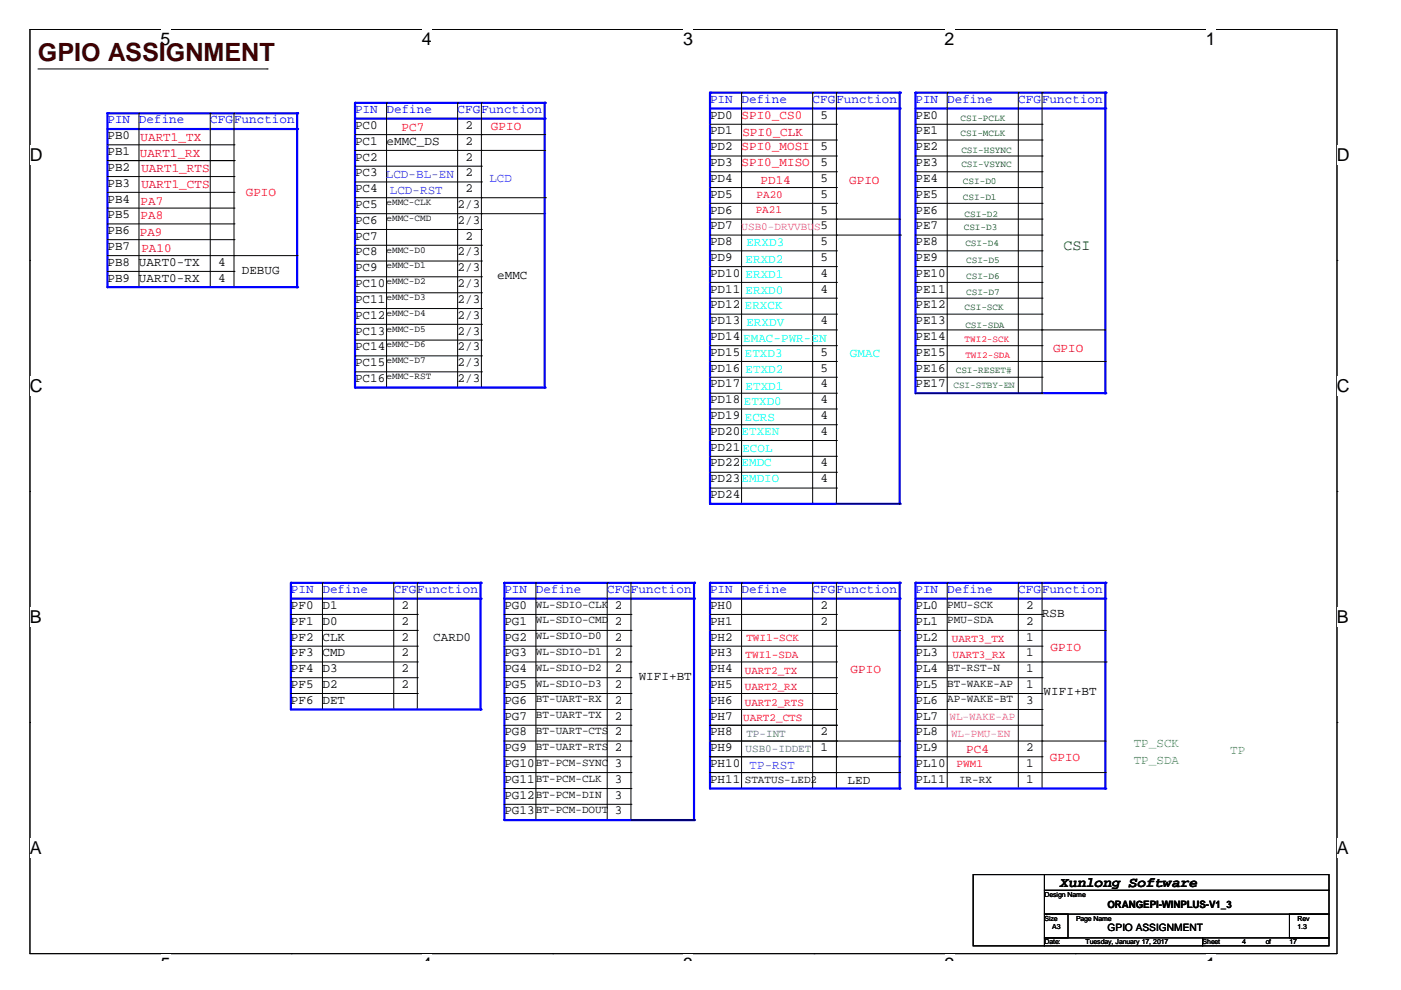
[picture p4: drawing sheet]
<svg xmlns="http://www.w3.org/2000/svg" width="297mm" height="210mm" viewBox="0 0 297 210" stroke-linecap="round" stroke-linejoin="round" font-family="sans-serif">
<path d="M6.3 6.2h277.2v196h-277.2z" fill="none" stroke="#000" stroke-width=".21"/>
<g fill="#fff">
<path d="M34 6.2h2.2v4.3h-2.2z"/>
<path d="M34 202.2h2.2v1.4h-2.2z"/>
</g>
<path d="M61.8 6.2h.1M61.8 202.2h.1" fill="none" stroke="#000" stroke-width=".21"/>
<g fill="#fff">
<path d="M89.5 6.2h2.1v4.3h-2.1z"/>
<path d="M89.5 202.2h2.1v1.4h-2.1z"/>
</g>
<path d="M117.2 6.2h.1M117.2 202.2h.1" fill="none" stroke="#000" stroke-width=".21"/>
<g fill="#fff">
<path d="M144.9 6.2h2.1v4.3h-2.1z"/>
<path d="M144.9 202.2h2.1v1.4h-2.1z"/>
</g>
<path d="M172.6 6.2h.1M172.6 202.2h.1" fill="none" stroke="#000" stroke-width=".21"/>
<g fill="#fff">
<path d="M200.3 6.2h2.1v4.3h-2.1z"/>
<path d="M200.3 202.2h2.1v1.4h-2.1z"/>
</g>
<path d="M228 6.2h.1M228 202.2h.1" fill="none" stroke="#000" stroke-width=".21"/>
<g fill="#fff">
<path d="M255.7 6.2h2.1v4.3h-2.1z"/>
<path d="M255.7 202.2h2.1v1.4h-2.1z"/>
<path d="M6.3 30.7h2.8v4.2h-2.8z"/>
<path d="M283.5 30.7h2.7v4.2h-2.7z"/>
<path d="M6.3 79.7h2.8v4.2h-2.8z"/>
<path d="M283.5 79.7h2.7v4.2h-2.7z"/>
</g>
<path d="M6.3 55.2h.1M283.5 55.2h.1" fill="none" stroke="#000" stroke-width=".21"/>
<g fill="#fff">
<path d="M6.3 128.7h2.6v4.2h-2.6z"/>
<path d="M283.5 128.7h2.5v4.2h-2.5z"/>
</g>
<path d="M6.3 104.2h.1M283.5 104.2h.1" fill="none" stroke="#000" stroke-width=".21"/>
<g fill="#fff">
<path d="M6.3 177.6h2.6v4.3h-2.6z"/>
<path d="M283.5 177.6h2.5v4.3h-2.5z"/>
</g>
<path d="M6.3 153.2h.1M283.5 153.2h.1" fill="none" stroke="#000" stroke-width=".21"/>
<path d="M106.9 123.6h40.3" fill="none" stroke="#00f" stroke-width=".47"/>
<circle cx="147.2" cy="123.6" r=".23" fill="#00f"/>
<path d="M106.9 123.6v50.3" fill="none" stroke="#00f" stroke-width=".47"/>
<circle cx="106.9" cy="123.6" r=".23" fill="#00f"/>
<path d="M106.9 126.9h40.3" fill="none" stroke="#00f" stroke-width=".47"/>
<circle cx="147.2" cy="126.9" r=".23" fill="#00f"/>
<path d="M147.2 123.6v50.3" fill="none" stroke="#00f" stroke-width=".47"/>
<circle cx="147.2" cy="123.6" r=".23" fill="#00f"/>
<g fill="none" stroke="#000" stroke-width=".21">
<path d="M106.9 130.3h26.9M106.9 133.7h26.9M106.9 137h26.9M113.6 123.6h.1M113.6 123.6v50.3M128.7 123.6h.1M128.7 123.6v50.3M133.8 123.6h.1M133.8 130.3h.1M133.8 133.7h.1M133.8 137h.1M133.8 123.6v50.3"/>
<path d="M106.9 140.3h26.9M106.9 143.7h26.9M106.9 147h26.9M106.9 150.4h26.9M106.9 153.8h26.9M106.9 157.1h26.9M133.8 140.3h.1M133.8 143.7h.1M133.8 147h.1M133.8 150.4h.1M133.8 153.8h.1M133.8 157.1h.1"/>
<path d="M106.9 160.5h26.9M106.9 163.8h26.9M106.9 167.2h26.9M106.9 170.5h26.9M106.9 173.9h26.9M133.8 160.5h.1M133.8 163.8h.1M133.8 167.2h.1M133.8 170.5h.1M133.8 173.9h.1"/>
</g>
<path d="M106.9 173.9h40.3" fill="none" stroke="#00f" stroke-width=".47"/>
<circle cx="147.2" cy="173.9" r=".23" fill="#00f"/>
<path d="M150.5 123.6h40.3" fill="none" stroke="#00f" stroke-width=".47"/>
<circle cx="190.8" cy="123.6" r=".23" fill="#00f"/>
<path d="M150.5 123.6v43.6" fill="none" stroke="#00f" stroke-width=".47"/>
<circle cx="150.5" cy="123.6" r=".23" fill="#00f"/>
<path d="M150.5 126.9h40.3" fill="none" stroke="#00f" stroke-width=".47"/>
<circle cx="190.8" cy="126.9" r=".23" fill="#00f"/>
<path d="M190.8 123.6v43.6" fill="none" stroke="#00f" stroke-width=".47"/>
<circle cx="190.8" cy="123.6" r=".23" fill="#00f"/>
<g fill="none" stroke="#000" stroke-width=".21">
<path d="M150.5 130.3h26.8M150.5 137h26.8M157.2 123.6h.1M157.2 123.6v43.6M172.3 123.6h.1M172.3 123.6v43.6M177.3 123.6h.1M177.3 130.3h.1M177.3 137h.1M177.3 123.6v43.6M150.5 140.3h26.8M150.5 143.7h26.8"/>
<path d="M150.5 147h26.8M150.5 150.4h26.8M177.3 140.3h.1M177.3 143.7h.1M177.3 147h.1M177.3 150.4h.1M150.5 167.2h26.8M177.3 167.2h.1"/>
</g>
<path d="M150.5 167.2h40.3" fill="none" stroke="#00f" stroke-width=".47"/>
<circle cx="190.8" cy="167.2" r=".23" fill="#00f"/>
<path d="M194.1 123.6h40.3" fill="none" stroke="#00f" stroke-width=".47"/>
<circle cx="234.4" cy="123.6" r=".23" fill="#00f"/>
<path d="M194.1 123.6v43.6" fill="none" stroke="#00f" stroke-width=".47"/>
<circle cx="194.1" cy="123.6" r=".23" fill="#00f"/>
<path d="M194.1 126.9h40.3" fill="none" stroke="#00f" stroke-width=".47"/>
<circle cx="234.4" cy="126.9" r=".23" fill="#00f"/>
<path d="M234.4 123.6v43.6" fill="none" stroke="#00f" stroke-width=".47"/>
<circle cx="234.4" cy="123.6" r=".23" fill="#00f"/>
<g fill="none" stroke="#000" stroke-width=".21">
<path d="M194.1 130.3h26.8M194.1 133.7h26.8M194.1 137h26.8M200.8 123.6h.1M200.8 123.6v43.6M215.9 123.6h.1M215.9 123.6v43.6M220.9 123.6h.1M220.9 130.3h.1M220.9 133.7h.1M220.9 137h.1M220.9 123.6v43.6"/>
<path d="M194.1 140.3h26.8M194.1 143.7h26.8M194.1 147h26.8M194.1 150.4h26.8M220.9 140.3h.1M220.9 143.7h.1M220.9 147h.1M220.9 150.4h.1"/>
</g>
<path d="M194.1 167.2h40.3" fill="none" stroke="#00f" stroke-width=".47"/>
<circle cx="234.4" cy="167.2" r=".23" fill="#00f"/>
<path d="M194.1 153.8h26.8M220.9 153.8h.1" fill="none" stroke="#000" stroke-width=".21"/>
<path d="M22.8 24h40.2" fill="none" stroke="#00f" stroke-width=".47"/>
<circle cx="63" cy="24" r=".23" fill="#00f"/>
<path d="M22.8 24v36.9" fill="none" stroke="#00f" stroke-width=".47"/>
<circle cx="22.8" cy="24" r=".23" fill="#00f"/>
<path d="M22.8 27.4h40.2" fill="none" stroke="#00f" stroke-width=".47"/>
<circle cx="63" cy="27.4" r=".23" fill="#00f"/>
<path d="M63 24v36.9" fill="none" stroke="#00f" stroke-width=".47"/>
<circle cx="63" cy="24" r=".23" fill="#00f"/>
<path d="M22.8 30.7h26.8M22.8 34.1h26.8M29.5 24h.1M29.5 24v36.9M44.6 24h.1M44.6 24v36.9M49.6 24h.1M49.6 30.7h.1M49.6 34.1h.1M49.6 24v36.9" fill="none" stroke="#000" stroke-width=".21"/>
<path d="M22.8 60.9h40.2" fill="none" stroke="#00f" stroke-width=".47"/>
<circle cx="63" cy="60.9" r=".23" fill="#00f"/>
<g fill="none" stroke="#000" stroke-width=".21">
<path d="M22.8 34.1h26.8M22.8 37.4h26.8M49.6 34.1h.1M49.6 37.4h.1M22.8 40.8h26.8M49.6 40.8h.1M102.1 45.3h13.4M115.5 45.3h.1M102.1 82.2h13.4M115.5 82.2h.1M150.5 133.7h26.8M177.3 133.7h.1"/>
<path d="M150.5 157.1h26.8M150.5 153.8h26.8M177.3 153.8h.1M177.3 157.1h.1M194.1 157.1h26.8M220.9 157.1h.1M133.8 173.9h13.4M147.2 173.9h.1M150.5 163.8h26.8M150.5 160.5h26.8M177.3 163.8h.1M177.3 160.5h.1"/>
</g>
<path d="M194.1 19.7h40.3" fill="none" stroke="#00f" stroke-width=".47"/>
<circle cx="234.4" cy="19.7" r=".23" fill="#00f"/>
<path d="M194.1 19.7v63.7" fill="none" stroke="#00f" stroke-width=".47"/>
<circle cx="194.1" cy="19.7" r=".23" fill="#00f"/>
<path d="M194.1 23h40.3" fill="none" stroke="#00f" stroke-width=".47"/>
<circle cx="234.4" cy="23" r=".23" fill="#00f"/>
<path d="M234.4 19.7v63.7" fill="none" stroke="#00f" stroke-width=".47"/>
<circle cx="234.4" cy="19.7" r=".23" fill="#00f"/>
<g fill="none" stroke="#000" stroke-width=".21">
<path d="M200.8 19.7h.1M200.8 19.7v63.7M215.9 19.7h.1M215.9 19.7v63.7M220.9 19.7h.1M220.9 19.7v63.7M194.1 26.3h26.8M194.1 29.7h26.8M194.1 33.1h26.8M194.1 36.4h26.8M194.1 39.8h26.8M220.9 26.3h.1"/>
<path d="M220.9 29.7h.1M220.9 33.1h.1M220.9 36.4h.1M220.9 39.8h.1M194.1 43.1h26.8M194.1 46.5h26.8M194.1 49.8h26.8M194.1 53.2h26.8M194.1 56.5h26.8M194.1 59.9h26.8M220.9 43.1h.1M220.9 46.5h.1"/>
<path d="M220.9 49.8h.1M220.9 53.2h.1M220.9 56.5h.1M220.9 59.9h.1M194.1 63.2h26.8M194.1 66.6h26.8M194.1 69.9h26.8M194.1 73.3h26.8M194.1 76.6h26.8M220.9 63.2h.1M220.9 66.6h.1M220.9 69.9h.1"/>
<path d="M220.9 73.3h.1M220.9 76.6h.1"/>
</g>
<path d="M194.1 83.4h40.3" fill="none" stroke="#00f" stroke-width=".47"/>
<circle cx="234.4" cy="83.4" r=".23" fill="#00f"/>
<path d="M61.7 123.6h40.2" fill="none" stroke="#00f" stroke-width=".47"/>
<circle cx="101.9" cy="123.6" r=".23" fill="#00f"/>
<path d="M61.7 123.6v26.8" fill="none" stroke="#00f" stroke-width=".47"/>
<circle cx="61.7" cy="123.6" r=".23" fill="#00f"/>
<path d="M61.7 126.9h40.2" fill="none" stroke="#00f" stroke-width=".47"/>
<circle cx="101.9" cy="126.9" r=".23" fill="#00f"/>
<path d="M101.9 123.6v26.8" fill="none" stroke="#00f" stroke-width=".47"/>
<circle cx="101.9" cy="123.6" r=".23" fill="#00f"/>
<g fill="none" stroke="#000" stroke-width=".21">
<path d="M61.7 130.3h26.8M61.7 133.7h26.8M61.7 137h26.8M68.4 123.6h.1M68.4 123.6v26.8M83.5 123.6h.1M83.5 123.6v26.8M88.5 123.6h.1M88.5 130.3h.1M88.5 133.7h.1M88.5 137h.1M88.5 123.6v26.8"/>
<path d="M61.7 140.3h26.8M61.7 143.7h26.8M88.5 140.3h.1M88.5 143.7h.1"/>
</g>
<path d="M61.7 150.4h40.2" fill="none" stroke="#00f" stroke-width=".47"/>
<circle cx="101.9" cy="150.4" r=".23" fill="#00f"/>
<path d="M75.3 21.8h40.2" fill="none" stroke="#00f" stroke-width=".47"/>
<circle cx="115.5" cy="21.8" r=".23" fill="#00f"/>
<path d="M75.3 21.8v60.4" fill="none" stroke="#00f" stroke-width=".47"/>
<circle cx="75.3" cy="21.8" r=".23" fill="#00f"/>
<path d="M75.3 25.2h40.2" fill="none" stroke="#00f" stroke-width=".47"/>
<circle cx="115.5" cy="25.2" r=".23" fill="#00f"/>
<path d="M115.5 21.8v60.4" fill="none" stroke="#00f" stroke-width=".47"/>
<circle cx="115.5" cy="21.8" r=".23" fill="#00f"/>
<g fill="none" stroke="#000" stroke-width=".21">
<path d="M75.3 28.5h26.8M75.3 31.9h26.8M75.3 35.2h26.8M75.3 38.6h26.8M82 21.8h.1M82 21.8v60.4M97 21.8h.1M97 21.8v60.4M102.1 21.8h.1M102.1 28.5h.1M102.1 31.9h.1M102.1 35.2h.1"/>
<path d="M102.1 38.6h.1M102.1 21.8v60.4M75.3 41.9h26.8M75.3 45.3h26.8M75.3 48.7h26.8M75.3 52h26.8M75.3 55.3h26.8M75.3 58.7h26.8M102.1 41.9h.1M102.1 45.3h.1M102.1 48.7h.1M102.1 52h.1"/>
<path d="M102.1 55.3h.1M102.1 58.7h.1M75.3 62.1h26.8M75.3 65.4h26.8M75.3 68.8h26.8M75.3 72.1h26.8M75.3 75.5h26.8M75.3 78.8h26.8M102.1 62.1h.1M102.1 65.4h.1M102.1 68.8h.1M102.1 72.1h.1"/>
<path d="M102.1 75.5h.1M102.1 78.8h.1M75.3 82.2h26.8M102.1 82.2h.1"/>
</g>
<path d="M75.3 82.2h40.2" fill="none" stroke="#00f" stroke-width=".47"/>
<circle cx="115.5" cy="82.2" r=".23" fill="#00f"/>
<path d="M150.5 19.7h40.3" fill="none" stroke="#00f" stroke-width=".47"/>
<circle cx="190.8" cy="19.7" r=".23" fill="#00f"/>
<path d="M150.5 19.7v87.1" fill="none" stroke="#00f" stroke-width=".47"/>
<circle cx="150.5" cy="19.7" r=".23" fill="#00f"/>
<path d="M150.5 23h40.3" fill="none" stroke="#00f" stroke-width=".47"/>
<circle cx="190.8" cy="23" r=".23" fill="#00f"/>
<path d="M190.8 19.7v87.1" fill="none" stroke="#00f" stroke-width=".47"/>
<circle cx="190.8" cy="19.7" r=".23" fill="#00f"/>
<g fill="none" stroke="#000" stroke-width=".21">
<path d="M157.2 19.7h.1M157.2 19.7v87.1M172.3 19.7h.1M172.3 19.7v87.1M177.3 19.7h.1M177.3 19.7v87.1M150.5 26.3h26.8M150.5 29.7h26.8M150.5 33.1h26.8M150.5 36.4h26.8M150.5 39.8h26.8M177.3 26.3h.1"/>
<path d="M177.3 29.7h.1M177.3 33.1h.1M177.3 36.4h.1M177.3 39.8h.1M150.5 43.1h26.8M150.5 46.5h26.8M150.5 49.8h26.8M150.5 53.2h26.8M150.5 56.5h26.8M150.5 59.9h26.8M177.3 43.1h.1M177.3 46.5h.1"/>
<path d="M177.3 49.8h.1M177.3 53.2h.1M177.3 56.5h.1M177.3 59.9h.1M150.5 63.2h26.8M150.5 66.6h26.8M150.5 69.9h26.8M150.5 73.3h26.8M150.5 76.6h26.8M150.5 80h26.8M177.3 63.2h.1M177.3 66.6h.1"/>
<path d="M177.3 69.9h.1M177.3 73.3h.1M177.3 76.6h.1M177.3 80h.1M150.5 83.4h26.8M150.5 86.7h26.8M150.5 90.1h26.8M150.5 93.4h26.8M150.5 96.7h26.8M177.3 83.4h.1M177.3 86.7h.1M177.3 90.1h.1"/>
<path d="M177.3 93.4h.1M177.3 96.7h.1M150.5 100.1h26.8M150.5 103.5h26.8M150.5 106.8h26.8M177.3 100.1h.1M177.3 103.5h.1M177.3 106.8h.1"/>
</g>
<path d="M150.5 106.8h40.3" fill="none" stroke="#00f" stroke-width=".47"/>
<circle cx="190.8" cy="106.8" r=".23" fill="#00f"/>
<g fill="none" stroke="#000" stroke-width=".21">
<path d="M8 14.6h48.6M56.6 14.6h.1M102.1 31.9h13.4M102.1 28.5h13.4M115.5 31.9h.1M115.5 28.5h.1M22.8 47.5h26.8M22.8 50.8h26.8M22.8 54.2h40.2M22.8 57.5h26.8M22.8 44.1h26.8M49.6 47.5h.1"/>
<path d="M49.6 50.8h.1M49.6 54.2h.1M49.6 57.5h.1M49.6 44.1h.1M63 54.2h.1M102.2 41.9h13.5M115.7 41.9h.1M177.3 46.5h13.5M177.5 49.8h13.4M190.8 46.5h.1M190.9 49.8h.1M194.1 80h26.8"/>
<path d="M220.8 69.9h13.4M220.9 80h.1M220.9 76.6h13.5M234.2 69.9h.1M234.4 76.6h.1M194.1 83.4h26.8M220.9 83.4h.1M177.3 106.8h13.5M190.8 106.8h.1M177.3 133.7h13.5M190.8 133.7h.1M220.9 133.7h13.5"/>
<path d="M234.4 133.7h.1M61.7 147h26.8M88.5 147h.1M177.3 157.1h13.5M190.8 157.1h.1M220.9 157.1h13.5M221.1 140.3h13.4M234.4 157.1h.1M234.5 140.3h.1M177.3 163.8h13.5M177.3 160.5h13.5M190.8 160.5h.1"/>
<path d="M190.8 163.8h.1M194.1 163.8h40.3M194.1 160.5h26.8M220.9 163.8h.1M220.9 160.5h.1M234.4 163.8h.1M206.3 185.4h15.1v15.1h-15.1zM221.4 185.4h60.4v3.4h-60.4zM221.4 188.8h60.4v5h-60.4zM221.4 193.8h5v5.1h-5zM221.4 198.9h33.6v1.6h-33.6zM255 198.9h26.8v1.6h-26.8z"/>
<path d="M273.4 193.8h8.4v5.1h-8.4z"/>
</g>
<text font-size="5.3" fill="#400000" x="8" y="12.8">GPIO ASSIGNMENT</text>
<g font-size="3.8">
<text x="34" y="9.6">5</text>
<text x="89.5" y="9.6">4</text>
<text x="144.9" y="9.6">3</text>
<text x="200.3" y="9.6">2</text>
<text x="255.7" y="9.6">1</text>
<text x="6.3" y="34.1">D</text>
<text x="283.5" y="34.1">D</text>
<text x="6.3" y="83.1">C</text>
<text x="283.5" y="83.1">C</text>
<text x="6.3" y="132.1">B</text>
<text x="283.5" y="132.1">B</text>
<text x="6.3" y="181">A</text>
<text x="283.5" y="181">A</text>
<text x="34" y="205.6">5</text>
<text x="89.5" y="205.6">4</text>
<text x="144.9" y="205.6">3</text>
<text x="200.3" y="205.6">2</text>
<text x="255.7" y="205.6">1</text>
</g>
<text font-size="3.2" fill="#008000" x="225.5" y="53">CSI</text>
<text font-size="3" x="224.8" y="188">Xunlong Software</text>
<g font-size="2.7" fill="#00f">
<text x="75.3" y="24">PIN</text>
<text x="82" y="24">Define</text>
<text x="97" y="24">CFG</text>
<text x="102.1" y="24">Function</text>
<text x="150.5" y="21.8">PIN</text>
<text x="157.2" y="21.8">Define</text>
<text x="172.3" y="21.8">CFG</text>
<text x="177.3" y="21.8">Function</text>
<text x="194.1" y="21.8">PIN</text>
<text x="200.8" y="21.8">Define</text>
<text x="215.9" y="21.8">CFGFunction</text>
<text x="22.8" y="26.2">PIN</text>
<text x="29.5" y="26.2">Define</text>
<text x="44.6" y="26.2">CFG</text>
<text x="49.6" y="26.2">Function</text>
<text x="61.7" y="125.7">PIN</text>
<text x="68.4" y="125.7">Define</text>
<text x="83.5" y="125.7">CFG</text>
<text x="88.5" y="125.7">Function</text>
<text x="106.9" y="125.7">PIN</text>
<text x="113.6" y="125.7">Define</text>
<text x="128.7" y="125.7">CFGFunction</text>
<text x="150.5" y="125.7">PIN</text>
<text x="157.2" y="125.7">Define</text>
<text x="172.3" y="125.7">CFG</text>
<text x="177.3" y="125.7">Function</text>
<text x="194.1" y="125.7">PIN</text>
<text x="200.8" y="125.7">Define</text>
<text x="215.9" y="125.7">CFGFunction</text>
</g>
<g font-size="2.7">
<text x="22.8" y="29.5">PB0</text>
<text x="75.3" y="27.3">PC0</text>
<text x="98.7" y="27.3">2</text>
<text x="150.5" y="25.2">PD0</text>
<text x="150.5" y="28.5">PD1</text>
<text x="174" y="25.2">5</text>
<text x="194.1" y="25.2">PE0</text>
<text x="194.1" y="28.5">PE1</text>
<text x="22.8" y="32.9">PB1</text>
<text x="75.3" y="30.7">PC1</text>
<text x="75.3" y="34.1">PC2</text>
<text x="82" y="30.7">eMMC_DS</text>
<text x="98.7" y="30.7">2</text>
<text x="98.7" y="34.1">2</text>
<text x="150.5" y="31.8">PD2</text>
<text x="150.5" y="35.2">PD3</text>
<text x="174" y="35.2">5</text>
<text x="174" y="31.8">5</text>
<text x="194.1" y="31.8">PE2</text>
<text x="194.1" y="35.2">PE3</text>
<text x="22.8" y="36.2">PB2</text>
<text x="22.8" y="39.6">PB3</text>
<text x="75.3" y="37.4">PC3 LCD-BL-EN</text>
<text x="75.3" y="40.7">PC4</text>
<text x="98.7" y="37.4">2</text>
<text x="98.7" y="40.7">2</text>
<text x="150.5" y="38.6">PD4</text>
<text x="150.5" y="41.9">PD5</text>
<text x="174" y="38.6">5</text>
<text x="174" y="41.9">5</text>
<text x="194.1" y="38.6">PE4</text>
<text x="194.1" y="41.9">PE5</text>
<text x="22.8" y="42.9">PB4</text>
<text x="22.8" y="46.3">PB5</text>
<text x="75.3" y="44.1">PC5</text>
<text x="75.3" y="47.5">PC6</text>
<text x="97" y="47.5">2/3</text>
<text x="97" y="44.1">2/3</text>
<text x="150.5" y="45.3">PD6</text>
<text x="174" y="45.3">5</text>
<text x="194.1" y="45.3">PE6</text>
<text x="22.8" y="49.6">PB6</text>
<text x="22.8" y="53">PB7</text>
<text x="75.3" y="50.8">PC7</text>
<text x="98.7" y="50.8">2</text>
<text x="150.5" y="48.6">PD7</text>
<text x="150.5" y="52">PD8</text>
<text x="174" y="48.6">5</text>
<text x="174" y="52">5</text>
<text x="194.1" y="48.6">PE7</text>
<text x="194.1" y="52">PE8</text>
<text x="22.8" y="56.4">PB8</text>
<text x="22.8" y="59.7">PB9</text>
<text x="29.5" y="56.4">UART0-TX</text>
<text x="29.5" y="59.7">UART0-RX</text>
<text x="46.2" y="56.4">4</text>
<text x="46.2" y="59.7">4</text>
<text x="51.3" y="58">DEBUG</text>
<text x="75.3" y="54.2">PC8</text>
<text x="75.3" y="57.5">PC9</text>
<text x="97" y="54.2">2/3</text>
<text x="97" y="57.5">2/3</text>
<text x="105.4" y="59.2">eMMC</text>
<text x="150.5" y="55.3">PD9</text>
<text x="150.5" y="58.7">PD10</text>
<text x="174" y="58.7">4</text>
<text x="174" y="55.3">5</text>
<text x="194.1" y="55.3">PE9</text>
<text x="194.1" y="58.7">PE10</text>
<text x="75.3" y="60.8">PC10</text>
<text x="75.3" y="64.2">PC11</text>
<text x="97" y="60.8">2/3</text>
<text x="97" y="64.2">2/3</text>
<text x="150.5" y="62">PD11</text>
<text x="150.5" y="65.4">PD12</text>
<text x="174" y="62">4</text>
<text x="194.1" y="62">PE11</text>
<text x="194.1" y="65.4">PE12</text>
<text x="75.3" y="67.6">PC12</text>
<text x="75.3" y="70.9">PC13</text>
<text x="97" y="67.6">2/3</text>
<text x="97" y="70.9">2/3</text>
<text x="150.5" y="68.8">PD13</text>
<text x="174" y="68.8">4</text>
<text x="194.1" y="68.8">PE13</text>
<text x="75.3" y="74.3">PC14</text>
<text x="75.3" y="77.6">PC15</text>
<text x="97" y="74.3">2/3</text>
<text x="97" y="77.6">2/3</text>
<text x="150.5" y="72.1">PD14</text>
<text x="150.5" y="75.5">PD15</text>
<text x="174" y="75.5">5</text>
<text x="194.1" y="72.1">PE14</text>
<text x="194.1" y="75.5">PE15</text>
<text x="75.3" y="81">PC16</text>
<text x="97" y="81">2/3</text>
<text x="150.5" y="78.8">PD16</text>
<text x="150.5" y="82.1">PD17</text>
<text x="174" y="78.8">5</text>
<text x="174" y="82.1">4</text>
<text x="194.1" y="78.8">PE16</text>
<text x="194.1" y="82.1">PE17</text>
<text x="150.5" y="85.5">PD18</text>
<text x="150.5" y="88.9">PD19</text>
<text x="174" y="85.5">4</text>
<text x="174" y="88.9">4</text>
<text x="150.5" y="92.2">PD20</text>
<text x="150.5" y="95.6">PD21</text>
<text x="174" y="92.2">4</text>
<text x="150.5" y="98.9">PD22</text>
<text x="174" y="98.9">4</text>
<text x="150.5" y="102.3">PD23</text>
<text x="150.5" y="105.6">PD24</text>
<text x="174" y="102.3">4</text>
<text x="61.7" y="129.1">PF0</text>
<text x="68.4" y="129.1">D1</text>
<text x="85.1" y="129.1">2</text>
<text x="106.9" y="129.1">PG0</text>
<text x="130.4" y="129.1">2</text>
<text x="150.5" y="129.1">PH0</text>
<text x="174" y="129.1">2</text>
<text x="194.1" y="129.1">PL0</text>
<text x="217.6" y="129.1">2</text>
<text x="220.9" y="130.8">RSB</text>
<text x="61.7" y="132.4">PF1</text>
<text x="61.7" y="135.8">PF2</text>
<text x="68.4" y="132.4">D0</text>
<text x="68.4" y="135.8">CLK</text>
<text x="85.1" y="132.4">2</text>
<text x="85.1" y="135.8">2</text>
<text x="91.9" y="135.8">CARD0</text>
<text x="106.9" y="132.4">PG1</text>
<text x="106.9" y="135.8">PG2</text>
<text x="130.4" y="135.8">2</text>
<text x="130.4" y="132.4">2</text>
<text x="150.5" y="132.4">PH1</text>
<text x="150.5" y="135.8">PH2</text>
<text x="174" y="132.4">2</text>
<text x="194.1" y="132.4">PL1</text>
<text x="194.1" y="135.8">PL2</text>
<text x="217.6" y="132.4">2</text>
<text x="217.6" y="135.8">1</text>
<text x="61.7" y="139.2">PF3</text>
<text x="61.7" y="142.5">PF4</text>
<text x="68.4" y="142.5">D3</text>
<text x="68.4" y="139.2">CMD</text>
<text x="85.1" y="139.2">2</text>
<text x="85.1" y="142.5">2</text>
<text x="106.9" y="139.2">PG3</text>
<text x="106.9" y="142.5">PG4</text>
<text x="130.4" y="139.2">2</text>
<text x="130.4" y="142.5">2</text>
<text x="150.5" y="139.2">PH3</text>
<text x="150.5" y="142.5">PH4</text>
<text x="194.1" y="139.2">PL3</text>
<text x="194.1" y="142.5">PL4</text>
<text x="217.6" y="139.2">1</text>
<text x="217.6" y="142.5">1</text>
<text x="61.7" y="145.9">PF5</text>
<text x="61.7" y="149.2">PF6</text>
<text x="68.4" y="145.9">D2</text>
<text x="68.4" y="149.2">DET</text>
<text x="85.1" y="145.9">2</text>
<text x="106.9" y="145.9">PG5</text>
<text x="106.9" y="149.2">PG6</text>
<text x="130.4" y="145.9">2</text>
<text x="130.4" y="149.2">2</text>
<text x="135.4" y="144.2">WIFI+BT</text>
<text x="150.5" y="145.9">PH5</text>
<text x="150.5" y="149.2">PH6</text>
<text x="194.1" y="145.9">PL5</text>
<text x="194.1" y="149.2">PL6</text>
<text x="217.6" y="149.2">3</text>
<text x="217.6" y="145.9">1</text>
<text x="221.3" y="147.4">WIFI+BT</text>
<text x="106.9" y="152.6">PG7</text>
<text x="106.9" y="155.9">PG8</text>
<text x="130.4" y="155.9">2</text>
<text x="130.4" y="152.6">2</text>
<text x="150.5" y="152.6">PH7</text>
<text x="150.5" y="155.9">PH8</text>
<text x="174" y="155.9">2</text>
<text x="194.1" y="152.6">PL7</text>
<text x="194.1" y="155.9">PL8</text>
<text x="106.9" y="159.3">PG9</text>
<text x="130.4" y="159.3">2</text>
<text x="150.5" y="159.3">PH9</text>
<text x="174" y="159.3">1</text>
<text x="194.1" y="159.3">PL9</text>
<text x="217.6" y="159.3">2</text>
<text x="106.9" y="162.6">PG10</text>
<text x="106.9" y="166">PG11</text>
<text x="130.4" y="162.6">3</text>
<text x="130.4" y="166">3</text>
<text x="150.5" y="162.6">PH10</text>
<text x="150.5" y="166">PH11</text>
<text x="179.7" y="166.3">LED</text>
<text x="194.1" y="162.6">PL10</text>
<text x="194.1" y="166">PL11</text>
<text x="217.6" y="162.6">1</text>
<text x="217.6" y="166">1</text>
<text x="106.9" y="169.3">PG12</text>
<text x="106.9" y="172.7">PG13</text>
<text x="130.4" y="169.3">3</text>
<text x="130.4" y="172.7">3</text>
</g>
<g font-size="2.7" fill="#f00">
<text x="29.8" y="29.9">UART1_TX</text>
<text x="85.1" y="27.8">PC7</text>
<text x="104.1" y="27.5">GPIO</text>
<text x="157.2" y="25.2">SPI0_CS0</text>
<text x="157.4" y="28.8">SPI0_CLK</text>
<text x="29.6" y="33.2">UART1_RX</text>
<text x="157.2" y="31.8">SPI0_MOSI</text>
<text x="157.2" y="35.2">SPI0_MISO</text>
<text x="30" y="36.4">UART1_RTS</text>
<text x="30" y="39.9">UART1_CTS</text>
<text x="52.1" y="41.6">GPIO</text>
<text x="161.2" y="38.9">PD14</text>
<text x="180" y="38.9">GPIO</text>
<text x="29.8" y="43.4">PA7</text>
<text x="29.8" y="46.5">PA8</text>
<text x="29.6" y="50.1">PA9</text>
<text x="30" y="53.5">PA10</text>
<text x="223.3" y="74.6">GPIO</text>
<text x="222.8" y="138">GPIO</text>
<text x="180.3" y="142.7">GPIO</text>
<text x="204.9" y="159.6">PC4</text>
<text x="222.6" y="161.4">GPIO</text>
</g>
<g font-size="2.7" fill="#8000ff">
<text x="82.6" y="41.1">LCD-RST</text>
<text x="103.8" y="38.6">LCD</text>
<text x="158.9" y="163">TP-RST</text>
</g>
<g font-size="2.7" fill="#0ff">
<text x="158.2" y="52.2">ERXD3</text>
<text x="158.1" y="59">ERXD1</text>
<text x="158.1" y="55.7">ERXD2</text>
<text x="157.9" y="65.5">ERXCK</text>
<text x="158.1" y="62.4">ERXD0</text>
<text x="158.2" y="69.1">ERXDV</text>
<text x="157.6" y="72.4">EMAC-PWR-EN</text>
<text x="157.9" y="75.8">ETXD3</text>
<text x="180.2" y="75.8">GMAC</text>
<text x="158.1" y="79.1">ETXD2</text>
<text x="158.1" y="82.6">ETXD1</text>
<text x="157.7" y="85.9">ETXD0</text>
<text x="157.9" y="89.2">ECRS</text>
<text x="157.2" y="92.2">ETXEN</text>
<text x="157.4" y="95.9">ECOL</text>
<text x="157.2" y="98.9">EMDC</text>
<text x="157.2" y="102.3">EMDIO</text>
</g>
<g font-size="2.7" fill="#80ff00">
<text x="240.4" y="158.4">TP_SCK</text>
<text x="240.4" y="161.9">TP_SDA</text>
<text x="260.8" y="159.8">TP</text>
</g>
<g font-size="2.3" fill="#f00">
<text x="160.2" y="45.2">PA21</text>
<text x="160.4" y="42">PA20</text>
<text x="158.2" y="135.9">TWI1-SCK</text>
<text x="201.8" y="136">UART3_TX</text>
<text x="157.9" y="142.9">UART2_TX</text>
<text x="158.1" y="139.6">TWI1-SDA</text>
<text x="202" y="139.4">UART3_RX</text>
<text x="157.9" y="146.3">UART2_RX</text>
<text x="157.9" y="149.6">UART2_RTS</text>
<text x="157.6" y="152.8">UART2_CTS</text>
<text x="202.8" y="162.7">PWM1</text>
</g>
<g font-size="2.3" fill="#f0f">
<text x="157.2" y="48.7">USB0-DRVVBUS</text>
<text x="201.3" y="152.7">WL-WAKE-AP</text>
<text x="201.6" y="156.2">WL-PMU-EN</text>
</g>
<g font-size="2.3">
<text x="113.6" y="128.8">WL-SDIO-CLK</text>
<text x="200.8" y="128.8">PMU-SCK</text>
<text x="113.6" y="132.2">WL-SDIO-CMD</text>
<text x="113.6" y="135.6">WL-SDIO-D0</text>
<text x="200.8" y="132.2">PMU-SDA</text>
<text x="113.6" y="138.9">WL-SDIO-D1</text>
<text x="113.6" y="142.3">WL-SDIO-D2</text>
<text x="200.8" y="142.3">BT-RST-N</text>
<text x="113.6" y="145.6">WL-SDIO-D3</text>
<text x="113.6" y="148.9">BT-UART-RX</text>
<text x="200.8" y="145.6">BT-WAKE-AP</text>
<text x="200.8" y="148.9">AP-WAKE-BT</text>
<text x="113.6" y="152.3">BT-UART-TX</text>
<text x="113.6" y="155.7">BT-UART-CTS</text>
<text x="113.6" y="159">BT-UART-RTS</text>
<text x="113.6" y="162.4">BT-PCM-SYNC</text>
<text x="113.6" y="165.7">BT-PCM-CLK</text>
<text x="157.9" y="166">STATUS-LED2</text>
<text x="203.3" y="166">IR-RX</text>
<text x="113.6" y="169.1">BT-PCM-DIN</text>
<text x="113.6" y="172.4">BT-PCM-DOUT</text>
</g>
<g font-size="2.3" fill="#408080">
<text x="158.1" y="159.5">USB0-IDDET</text>
<text x="158.2" y="156.4">TP-INT</text>
</g>
<g font-size="2.2">
<text x="234.8" y="197.5">GPIO ASSIGNMENT</text>
<text x="234.8" y="192.5">ORANGEPI-WINPLUS-V1_3</text>
</g>
<g font-size="2" fill="#008000">
<text x="203.7" y="25.8">CSI-PCLK</text>
<text x="203.7" y="28.9">CSI-MCLK</text>
<text x="203.8" y="32.4">CSI-HSYNC</text>
<text x="203.8" y="35.4">CSI-VSYNC</text>
<text x="204.2" y="39">CSI-D0</text>
<text x="204.2" y="42.3">CSI-D1</text>
<text x="204.5" y="46">CSI-D2</text>
<text x="204.3" y="48.9">CSI-D3</text>
<text x="204.7" y="52.2">CSI-D4</text>
<text x="204.9" y="55.8">CSI-D5</text>
<text x="204.9" y="59.1">CSI-D6</text>
<text x="204.5" y="65.8">CSI-SCK</text>
<text x="204.9" y="62.5">CSI-D7</text>
<text x="204.7" y="69.5">CSI-SDA</text>
<text x="202.6" y="79.1">CSI-RESET#</text>
</g>
<g font-size="2">
<text x="82" y="43.5">eMMC-CLK</text>
<text x="82" y="46.9">eMMC-CMD</text>
<text x="82" y="53.6">eMMC-D0</text>
<text x="82" y="56.9">eMMC-D1</text>
<text x="82" y="63.6">eMMC-D3</text>
<text x="82" y="60.3">eMMC-D2</text>
<text x="82" y="70.3">eMMC-D5</text>
<text x="82" y="67">eMMC-D4</text>
<text x="82" y="73.7">eMMC-D6</text>
<text x="82" y="77">eMMC-D7</text>
<text x="82" y="80.4">eMMC-RST</text>
</g>
<g font-size="2" fill="#f00">
<text x="204.5" y="72.5">TWI2-SCK</text>
<text x="204.7" y="75.9">TWI2-SDA</text>
</g>
<text font-size="2" fill="#008040" x="202.1" y="82.2">CSI-STBY-EN</text>
<g font-size="1.5">
<text x="221.4" y="190.1">Design Name</text>
<text x="221.4" y="195.2">Size</text>
<text x="223.1" y="196.9">A3</text>
<text x="228.1" y="195.2">Page Name</text>
<text x="275.1" y="195.2">Rev</text>
<text x="275.1" y="196.9">1.3</text>
<text x="221.4" y="200.2">Date:</text>
<text x="230.2" y="200.2">Tuesday, January 17, 2017</text>
<text x="255" y="200.2">Sheet</text>
<text x="263.4" y="200.2">4</text>
<text x="268.4" y="200.2">of</text>
<text x="273.4" y="200.2">17</text>
</g>
</svg>
